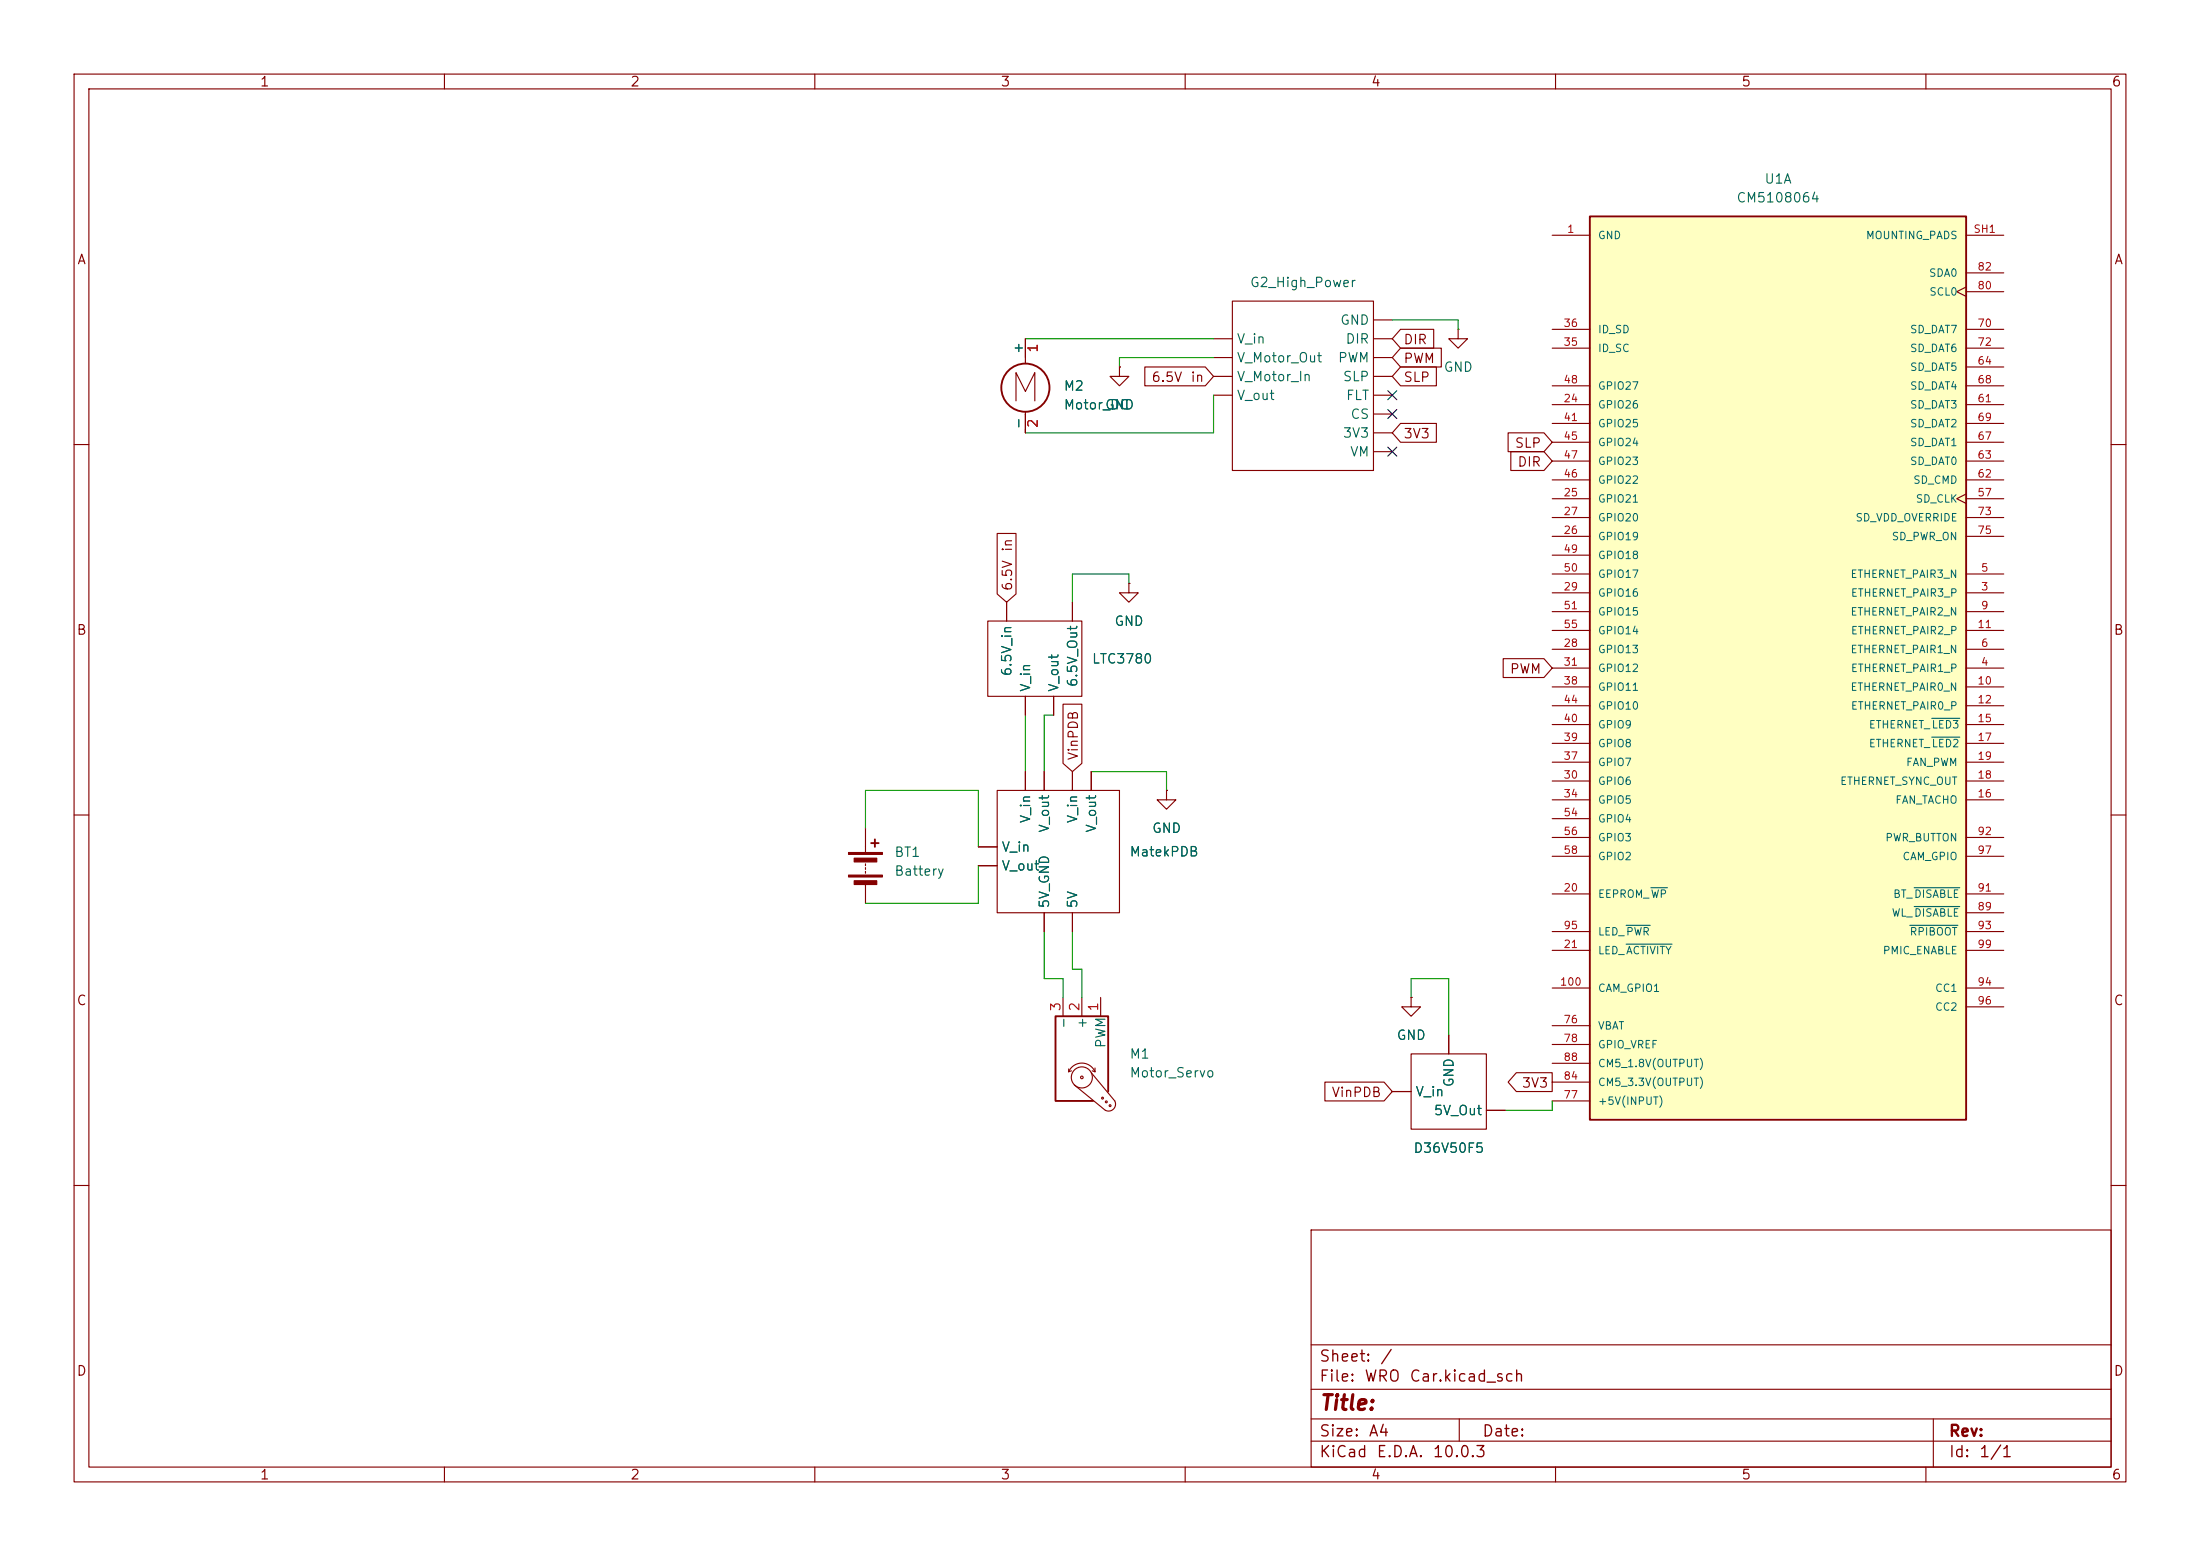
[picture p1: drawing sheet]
<svg xmlns="http://www.w3.org/2000/svg" width="297mm" height="210mm" viewBox="0 0 297 210" stroke-linecap="round" stroke-linejoin="round" font-family="sans-serif">
<g fill="none" stroke="#840000" stroke-width=".15">
<path d="M10 10h277v190h-277zM12 12h273v186h-273zM60 10v2M110 10v2M160 10v2M210 10v2M260 10v2M196.8 44.5v1.2h1.3l-1.3 1.3-1.2-1.3h1.2M196.8 44.5h.1M10 60h2M152.4 78.7v1.3h1.3l-1.3 1.3-1.3-1.3h1.3M152.4 78.7h.1"/>
<path d="M285 60h2M133.3 83.8h12.7v10.2h-12.7zM135.9 81.3v2.5M138.4 94v2.5M142.2 94v2.5M144.8 81.3v2.5M10 110h2M116.8 111.8v3.3M116.8 116.6v.2M116.8 117.1v.2M116.8 117.6v.3M116.8 119.4v2.5"/>
<path d="M132.1 114.3h2.5M132.1 116.8h2.5M134.6 106.7h16.5v16.5h-16.5zM138.4 104.1v2.6M141 104.1v2.6M144.8 104.1v2.6M147.3 104.1v2.6M157.5 106.7v1.3h1.2l-1.2 1.2-1.3-1.2h1.3M157.5 106.7h.1M285 110h2M141 123.2v2.5M143.5 134.6v2.6"/>
<path d="M144.8 123.2v2.5M146 134.6v2.6M148.6 134.6v2.6M190.5 134.6v1.3h1.3l-1.3 1.3-1.3-1.3h1.3M190.5 134.6h.1M195.6 139.7v2.5M144.3 144.7a1.93 1.93 0 0 1 1.7-1.2 1.93 1.93 0 0 1 1.8 1.2M144.3 144.3v.4M144.7 144.5l-.4 .2M145 146.4l4.2 3.5M147.3 144.8l3.2 3.8a.94 .94 0 0 1-.2 1.1 .94 .94 0 0 1-1.1 .2M147.4 144.5l.4 .2"/>
<path d="M147.8 144.1v.6M188 147.3h2.5M190.5 142.2h10.2v10.2h-10.2zM200.7 149.9h2.5M10 160h2M177 166h108v32h-108zM285 160h2M60 198v2M110 198v2M160 198v2M177 194.5h108M177 191.5h108"/>
<path d="M177 187.5h108M177 181.5h108M197 191.5v3M210 198v2M260 198v2M261 191.5v6.5"/>
<circle cx="146" cy="145.4" r=".18"/>
<circle cx="146" cy="145.4" r="1.42"/>
<circle cx="148.8" cy="148.2" r=".13"/>
<circle cx="149.4" cy="148.7" r=".13"/>
<circle cx="149.9" cy="149.2" r=".13"/>
</g>
<g fill="#840000" stroke="#840000" stroke-width=".15">
<path d="M114.6 115.1h4.5v.2h-4.5z"/>
<path d="M114.6 118.1h4.5v.3h-4.5z"/>
<path d="M115.3 115.8h3.1v.5h-3.1z"/>
<path d="M115.3 118.9h3.1v.5h-3.1z"/>
</g>
<path d="M117.6 113.8h1M118.1 113.3v1M149.6 147.3v-10.1h-7.1v11.4h5.1" fill="none" stroke="#840000" stroke-width=".25"/>
<path d="M214.6 29.2h50.8v121.9h-50.8z" fill="#ffffc2"/>
<g fill="none" stroke="#840000" stroke-width=".25">
<path d="M214.6 29.2h50.8v121.9h-50.8z"/>
<circle cx="138.4" cy="52.3" r="3.3"/>
</g>
<g fill="none" stroke="#840000" stroke-width=".15">
<path d="M209.5 31.8h5.1M265.4 38.7l-1.2 .7 1.2 .6M265.4 31.8h5.1M265.4 39.4h5.1M265.4 36.8h5.1M137.2 54.1v-3.8l1.2 2.5 1.3-2.5v3.8M138.4 45.7v3.4M138.4 55.6v2.8M151.1 49.5v1.3h1.3l-1.3 1.3-1.2-1.3h1.2M151.1 49.5h.1M154.6 49.5h8.1l1.1 1.3-1.1 1.3h-8.1zM163.8 45.7h2.6"/>
<path d="M163.8 48.3h2.6M163.8 50.8h2.6M163.8 53.3h2.6M166.4 40.6h19v22.9h-19zM185.4 45.7h2.6M185.4 48.3h2.6M185.4 50.8h2.6M185.4 53.3h2.6M185.4 43.2h2.6M185.4 55.9h2.6M185.4 58.4h2.6M189.1 49.5h4.8v2.6h-4.8l-1.1-1.3z"/>
<path d="M189.1 47h5.5v2.5h-5.5l-1.1-1.2zM189.1 57.1h4.8v2.6h-4.8l-1.1-1.3zM189.1 44.4h4.5v2.6h-4.5l-1.1-1.3zM203.6 58.4h4.8l1.1 1.3-1.1 1.3h-4.8zM209.5 54.6h5.1M209.5 47h5.1M209.5 44.5h5.1M209.5 57.2h5.1M209.5 59.7h5.1M209.5 52.1h5.1M265.4 54.6h5.1M265.4 47h5.1"/>
<path d="M265.4 44.5h5.1M265.4 57.2h5.1M265.4 59.7h5.1M265.4 52.1h5.1M265.4 49.5h5.1M134.6 72h2.6v8.2l-1.3 1.1-1.3-1.1zM152.4 78.7h.1M185.4 61h2.6M204 61h4.4l1.1 1.2-1.1 1.3h-4.4zM209.5 77.5h5.1M209.5 67.3h5.1M209.5 72.4h5.1"/>
<path d="M209.5 69.9h5.1M209.5 64.8h5.1M209.5 62.2h5.1M209.5 74.9h5.1M265.4 66.7l-1.2 .6 1.2 .6M265.4 77.5h5.1M265.4 67.3h5.1M265.4 72.4h5.1M265.4 69.9h5.1M265.4 64.8h5.1M265.4 62.2h5.1M135.9 81.3v2.5"/>
<path d="M138.4 94v2.5M142.2 94v2.5M143.5 95h2.6v8l-1.3 1.1-1.3-1.1zM144.8 81.3v2.5M202.9 88.9h5.5l1.1 1.3-1.1 1.2h-5.5zM209.5 80h5.1M209.5 90.2h5.1M209.5 87.6h5.1M209.5 82.6h5.1M209.5 92.7h5.1M209.5 85.1h5.1M209.5 95.3h5.1"/>
<path d="M209.5 97.8h5.1M265.4 80h5.1M265.4 90.2h5.1M265.4 87.6h5.1M265.4 82.6h5.1M265.4 92.7h5.1M265.4 85.1h5.1M265.4 95.3h5.1M265.4 97.8h5.1M132.1 114.3h2.5M132.1 116.8h2.5M138.4 104.1v2.6"/>
<path d="M141 104.1v2.6M144.8 104.1v2.6M147.3 104.1v2.6M157.5 106.7h.1M209.5 108h5.1M209.5 100.3h5.1M209.5 105.4h5.1M209.5 102.9h5.1M209.5 110.5h5.1M209.5 113h5.1M209.5 115.6h5.1M265.4 108h5.1"/>
<path d="M265.4 100.3h5.1M265.4 105.4h5.1M265.4 102.9h5.1M265.4 113h5.1M265.4 115.6h5.1M141 123.2v2.5M144.8 123.2v2.5M190.5 134.6h.1M195.6 139.7v2.5M209.5 120.7h5.1M209.5 128.3h5.1M209.5 138.4h5.1"/>
<path d="M209.5 125.7h5.1M209.5 133.4h5.1M265.4 120.7h5.1M265.4 128.3h5.1M265.4 123.2h5.1M265.4 125.7h5.1M265.4 133.4h5.1M265.4 135.9h5.1M178.9 146h7.9l1.2 1.3-1.2 1.3h-7.9zM188 147.3h2.5M200.7 149.9h2.5M204.7 144.8h4.8v2.5h-4.8l-1.1-1.2z"/>
<path d="M209.5 148.6h5.1M209.5 141h5.1M209.5 146.1h5.1M209.5 143.5h5.1"/>
</g>
<path d="M260.8 97h3.8M260.8 99.5h3.8M222.9 119.8h2.2M258.4 119.8h6.2M219.5 127.4h6.2M219.5 124.9h3.3M257.8 124.9h6.5M258.4 122.4h6.2" fill="none" stroke="#006464" stroke-width=".15"/>
<g fill="none" stroke="#009600" stroke-width=".15">
<path d="M138.4 45.7h25.4M163.8 48.3h-12.7v1.2M163.8 53.3v5.1h-25.4M188 43.2h8.8v1.3M152.4 78.7v-1.2h-7.6v3.8M138.4 96.5v7.6M142.2 96.5h-1.2v7.6M116.8 111.8v-5.1h15.3v7.6M132.1 116.8v5.1h-15.3M147.3 104.1h10.2v2.6M141 125.7v6.4h2.5v2.5M144.8 125.7v5.1h1.2v3.8"/>
<path d="M190.5 134.6v-2.5h5.1v7.6M209.5 148.6v1.3h-6.3"/>
</g>
<path d="M187.4 52.7l1.2 1.2M187.4 55.3l1.2 1.2M188.6 52.7l-1.2 1.2M188.6 55.3l-1.2 1.2M187.4 60.4l1.2 1.2M188.6 60.4l-1.2 1.2" fill="none" stroke="#000084" stroke-width=".15"/>
<text font-size="2" fill="#840000" x="178" y="190.8">Title:</text>
<g font-size="1.5" fill="#840000">
<text x="178" y="184.2">Sheet:</text>
<text x="186.2" y="184.2">/</text>
<text x="178" y="186.9">File:</text>
<text x="184.1" y="186.9">WRO</text>
<text x="190.2" y="186.9">Car.kicad_sch</text>
<text x="178" y="197.1">KiCad</text>
<text x="178" y="194.3">Size:</text>
<text x="184.7" y="194.3">A4</text>
<text x="185.7" y="197.1">E.D.A.</text>
<text x="193.3" y="197.1">10.0.3</text>
<text x="200" y="194.3">Date:</text>
<text x="263" y="194.3">Rev:</text>
<text x="263" y="197.1">Id:</text>
<text x="267.1" y="197.1">1/1</text>
</g>
<g font-size="1.3" fill="#840000">
<text x="35" y="12">1</text>
<text x="85" y="12">2</text>
<text x="135" y="12">3</text>
<text x="185" y="12">4</text>
<text x="235" y="12">5</text>
<text x="285" y="12">6</text>
<text x="10.3" y="36">A</text>
<text x="285.3" y="36">A</text>
<text x="189.4" y="46.8">DIR</text>
<text x="155.4" y="51.9">6.5V</text>
<text x="160.6" y="51.9">in</text>
<text x="189.4" y="51.9">SLP</text>
<text x="189.4" y="49.3">PWM</text>
<text x="189.4" y="59.5">3V3</text>
<text x="204.4" y="60.8">SLP</text>
<text x="204.8" y="63.3">DIR</text>
<text x="137" y="74.6" transform="rotate(-90 137 74.6)">in</text>
<text x="137" y="79.9" transform="rotate(-90 137 79.9)">6.5V</text>
<text x="10.3" y="86">B</text>
<text x="285.3" y="86">B</text>
<text x="203.7" y="91.2">PWM</text>
<text x="145.8" y="102.7" transform="rotate(-90 145.8 102.7)">VinPDB</text>
<text x="10.3" y="136">C</text>
<text x="285.3" y="136">C</text>
<text x="179.7" y="148.4">VinPDB</text>
<text x="205.4" y="147.1">3V3</text>
<text x="10.3" y="186">D</text>
<text x="285.3" y="186">D</text>
<text x="35" y="200">1</text>
<text x="85" y="200">2</text>
<text x="135" y="200">3</text>
<text x="185" y="200">4</text>
<text x="235" y="200">5</text>
<text x="285" y="200">6</text>
</g>
<g font-size="1.3" fill="#006464">
<text x="234.3" y="27.6">CM5108064</text>
<text x="238.1" y="25.1">U1A</text>
<text x="168.7" y="39.1">G2_High_Power</text>
<text x="138.4" y="47.9" transform="rotate(-90 138.4 47.9)">+</text>
<text x="166.9" y="46.7">V_in</text>
<text x="180.8" y="44.2">GND</text>
<text x="181.6" y="46.7">DIR</text>
<text x="143.5" y="53">M2</text>
<text x="166.9" y="49.2">V_Motor_Out</text>
<text x="166.9" y="51.8">V_Motor_In</text>
<text x="180.5" y="49.2">PWM</text>
<text x="181.2" y="51.8">SLP</text>
<text x="194.8" y="50.5">GND</text>
<text x="138.4" y="58" transform="rotate(-90 138.4 58)">-</text>
<text x="143.5" y="55.6">Motor_DC</text>
<text x="149.1" y="55.6">GND</text>
<text x="166.9" y="54.3">V_out</text>
<text x="181.2" y="59.4">3V3</text>
<text x="181.6" y="54.3">FLT</text>
<text x="182.2" y="56.9">CS</text>
<text x="182.2" y="61.9">VM</text>
<text x="147.3" y="89.9">LTC3780</text>
<text x="150.4" y="84.8">GND</text>
<text x="136.9" y="91.4" transform="rotate(-90 136.9 91.4)">6.5V_in</text>
<text x="139.4" y="93.5" transform="rotate(-90 139.4 93.5)">V_in</text>
<text x="143.2" y="93.5" transform="rotate(-90 143.2 93.5)">V_out</text>
<text x="145.8" y="92.8" transform="rotate(-90 145.8 92.8)">6.5V_Out</text>
<text x="139.4" y="111.2" transform="rotate(-90 139.4 111.2)">V_in</text>
<text x="141.9" y="112.5" transform="rotate(-90 141.9 112.5)">V_out</text>
<text x="145.8" y="111.2" transform="rotate(-90 145.8 111.2)">V_in</text>
<text x="148.3" y="112.5" transform="rotate(-90 148.3 112.5)">V_out</text>
<text x="155.4" y="112.7">GND</text>
<text x="120.7" y="116">BT1</text>
<text x="120.7" y="118.5">Battery</text>
<text x="135.1" y="115.3">V_in</text>
<text x="135.1" y="117.8">V_out</text>
<text x="152.4" y="115.9">MatekPDB</text>
<text x="141.9" y="122.7" transform="rotate(-90 141.9 122.7)">5V_GND</text>
<text x="145.8" y="122.7" transform="rotate(-90 145.8 122.7)">5V</text>
<text x="144.5" y="139" transform="rotate(-90 144.5 139)">-</text>
<text x="147" y="139" transform="rotate(-90 147 139)">+</text>
<text x="149.6" y="141.6" transform="rotate(-90 149.6 141.6)">PWM</text>
<text x="152.4" y="143.2">M1</text>
<text x="188.5" y="140.7">GND</text>
<text x="152.4" y="145.7">Motor_Servo</text>
<text x="191" y="148.3">V_in</text>
<text x="196.6" y="146.8" transform="rotate(-90 196.6 146.8)">GND</text>
<text x="190.7" y="155.9">D36V50F5</text>
<text x="193.5" y="150.8">5V_Out</text>
</g>
<g font-size="1.3" fill="#a90000">
<text x="140.4" y="47.7" transform="rotate(-90 140.4 47.7)">1</text>
<text x="140.4" y="57.9" transform="rotate(-90 140.4 57.9)">2</text>
<text x="143.5" y="136.6" transform="rotate(-90 143.5 136.6)">3</text>
<text x="146" y="136.6" transform="rotate(-90 146 136.6)">2</text>
<text x="148.6" y="136.6" transform="rotate(-90 148.6 136.6)">1</text>
</g>
<g font-size="1" fill="#a90000">
<text x="211.5" y="31.7">1</text>
<text x="266.3" y="31.7">SH1</text>
<text x="266.9" y="39.3">80</text>
<text x="266.9" y="36.8">82</text>
<text x="211" y="46.9">35</text>
<text x="211" y="44.4">36</text>
<text x="266.9" y="44.4">70</text>
<text x="266.9" y="46.9">72</text>
<text x="211" y="52">48</text>
<text x="266.9" y="49.5">64</text>
<text x="266.9" y="52">68</text>
<text x="211" y="54.5">24</text>
<text x="211" y="57.1">41</text>
<text x="211" y="59.6">45</text>
<text x="266.9" y="54.5">61</text>
<text x="266.9" y="59.6">67</text>
<text x="266.9" y="57.1">69</text>
<text x="211" y="64.7">46</text>
<text x="211" y="62.2">47</text>
<text x="266.9" y="64.7">62</text>
<text x="266.9" y="62.2">63</text>
<text x="211" y="67.2">25</text>
<text x="211" y="69.8">27</text>
<text x="266.9" y="67.2">57</text>
<text x="266.9" y="69.8">73</text>
<text x="211" y="72.3">26</text>
<text x="211" y="74.9">49</text>
<text x="211" y="77.4">50</text>
<text x="266.9" y="72.3">75</text>
<text x="267.4" y="77.4">5</text>
<text x="211" y="79.9">29</text>
<text x="211" y="82.5">51</text>
<text x="267.4" y="79.9">3</text>
<text x="267.4" y="82.5">9</text>
<text x="211" y="87.6">28</text>
<text x="211" y="85">55</text>
<text x="266.9" y="85">11</text>
<text x="267.4" y="87.6">6</text>
<text x="211" y="90.1">31</text>
<text x="211" y="92.6">38</text>
<text x="211" y="95.2">44</text>
<text x="266.9" y="92.6">10</text>
<text x="266.9" y="95.2">12</text>
<text x="267.4" y="90.1">4</text>
<text x="211" y="100.3">39</text>
<text x="211" y="97.7">40</text>
<text x="266.9" y="97.7">15</text>
<text x="266.9" y="100.3">17</text>
<text x="211" y="105.3">30</text>
<text x="211" y="107.9">34</text>
<text x="211" y="102.8">37</text>
<text x="266.9" y="107.9">16</text>
<text x="266.9" y="105.3">18</text>
<text x="266.9" y="102.8">19</text>
<text x="211" y="110.4">54</text>
<text x="211" y="113">56</text>
<text x="266.9" y="113">92</text>
<text x="211" y="115.5">58</text>
<text x="266.9" y="115.5">97</text>
<text x="211" y="120.6">20</text>
<text x="211" y="125.7">95</text>
<text x="266.9" y="123.1">89</text>
<text x="266.9" y="120.6">91</text>
<text x="266.9" y="125.7">93</text>
<text x="211" y="128.2">21</text>
<text x="266.9" y="128.2">99</text>
<text x="210.5" y="133.3">100</text>
<text x="266.9" y="133.3">94</text>
<text x="266.9" y="135.8">96</text>
<text x="211" y="138.4">76</text>
<text x="211" y="140.9">78</text>
<text x="211" y="143.4">88</text>
<text x="211" y="148.5">77</text>
<text x="211" y="146">84</text>
</g>
<g font-size="1" fill="#006464">
<text x="215.6" y="32.5">GND</text>
<text x="251.8" y="32.5">MOUNTING_PADS</text>
<text x="260.3" y="37.6">SDA0</text>
<text x="260.4" y="40.1">SCL0</text>
<text x="215.6" y="47.8">ID_SC</text>
<text x="215.6" y="45.2">ID_SD</text>
<text x="257.8" y="45.2">SD_DAT7</text>
<text x="257.8" y="47.8">SD_DAT6</text>
<text x="215.6" y="52.8">GPIO27</text>
<text x="257.8" y="50.3">SD_DAT5</text>
<text x="257.8" y="52.8">SD_DAT4</text>
<text x="215.6" y="55.4">GPIO26</text>
<text x="215.6" y="57.9">GPIO25</text>
<text x="257.8" y="55.4">SD_DAT3</text>
<text x="257.8" y="57.9">SD_DAT2</text>
<text x="215.6" y="60.5">GPIO24</text>
<text x="215.6" y="65.5">GPIO22</text>
<text x="215.6" y="63">GPIO23</text>
<text x="257.8" y="63">SD_DAT0</text>
<text x="257.8" y="60.5">SD_DAT1</text>
<text x="258.2" y="65.5">SD_CMD</text>
<text x="215.6" y="68.1">GPIO21</text>
<text x="215.6" y="70.6">GPIO20</text>
<text x="250.4" y="70.6">SD_VDD_OVERRIDE</text>
<text x="258.5" y="68.1">SD_CLK</text>
<text x="215.6" y="73.2">GPIO19</text>
<text x="215.6" y="75.7">GPIO18</text>
<text x="255.3" y="73.2">SD_PWR_ON</text>
<text x="215.6" y="80.8">GPIO16</text>
<text x="215.6" y="78.2">GPIO17</text>
<text x="215.6" y="83.3">GPIO15</text>
<text x="249.7" y="78.2">ETHERNET_PAIR3_N</text>
<text x="249.7" y="83.3">ETHERNET_PAIR2_N</text>
<text x="249.8" y="80.8">ETHERNET_PAIR3_P</text>
<text x="215.6" y="88.4">GPIO13</text>
<text x="215.6" y="85.9">GPIO14</text>
<text x="249.7" y="88.4">ETHERNET_PAIR1_N</text>
<text x="249.8" y="85.9">ETHERNET_PAIR2_P</text>
<text x="215.6" y="90.9">GPIO12</text>
<text x="215.6" y="93.5">GPIO11</text>
<text x="249.7" y="93.5">ETHERNET_PAIR0_N</text>
<text x="249.8" y="90.9">ETHERNET_PAIR1_P</text>
<text x="215.6" y="101.1">GPIO8</text>
<text x="215.6" y="98.6">GPIO9</text>
<text x="215.6" y="96">GPIO10</text>
<text x="249.8" y="96">ETHERNET_PAIR0_P</text>
<text x="252.2" y="98.6">ETHERNET_LED3</text>
<text x="252.2" y="101.1">ETHERNET_LED2</text>
<text x="215.6" y="106.2">GPIO6</text>
<text x="215.6" y="103.6">GPIO7</text>
<text x="248.3" y="106.2">ETHERNET_SYNC_OUT</text>
<text x="257.2" y="103.6">FAN_PWM</text>
<text x="215.6" y="108.7">GPIO5</text>
<text x="215.6" y="111.3">GPIO4</text>
<text x="215.6" y="113.8">GPIO3</text>
<text x="254.4" y="113.8">PWR_BUTTON</text>
<text x="255.8" y="108.7">FAN_TACHO</text>
<text x="215.6" y="116.3">GPIO2</text>
<text x="256.8" y="116.3">CAM_GPIO</text>
<text x="215.6" y="121.4">EEPROM_WP</text>
<text x="255.3" y="124">WL_DISABLE</text>
<text x="255.5" y="121.4">BT_DISABLE</text>
<text x="215.6" y="129">LED_ACTIVITY</text>
<text x="215.6" y="126.5">LED_PWR</text>
<text x="254.1" y="129">PMIC_ENABLE</text>
<text x="257.7" y="126.5">RPIBOOT</text>
<text x="215.6" y="134.1">CAM_GPIO1</text>
<text x="261.2" y="134.1">CC1</text>
<text x="261.2" y="136.7">CC2</text>
<text x="215.6" y="139.2">VBAT</text>
<text x="215.6" y="141.7">GPIO_VREF</text>
<text x="215.6" y="149.4">+5V(INPUT)</text>
<text x="215.6" y="146.8">CM5_3.3V(OUTPUT)</text>
<text x="215.6" y="144.3">CM5_1.8V(OUTPUT)</text>
</g>
</svg>
